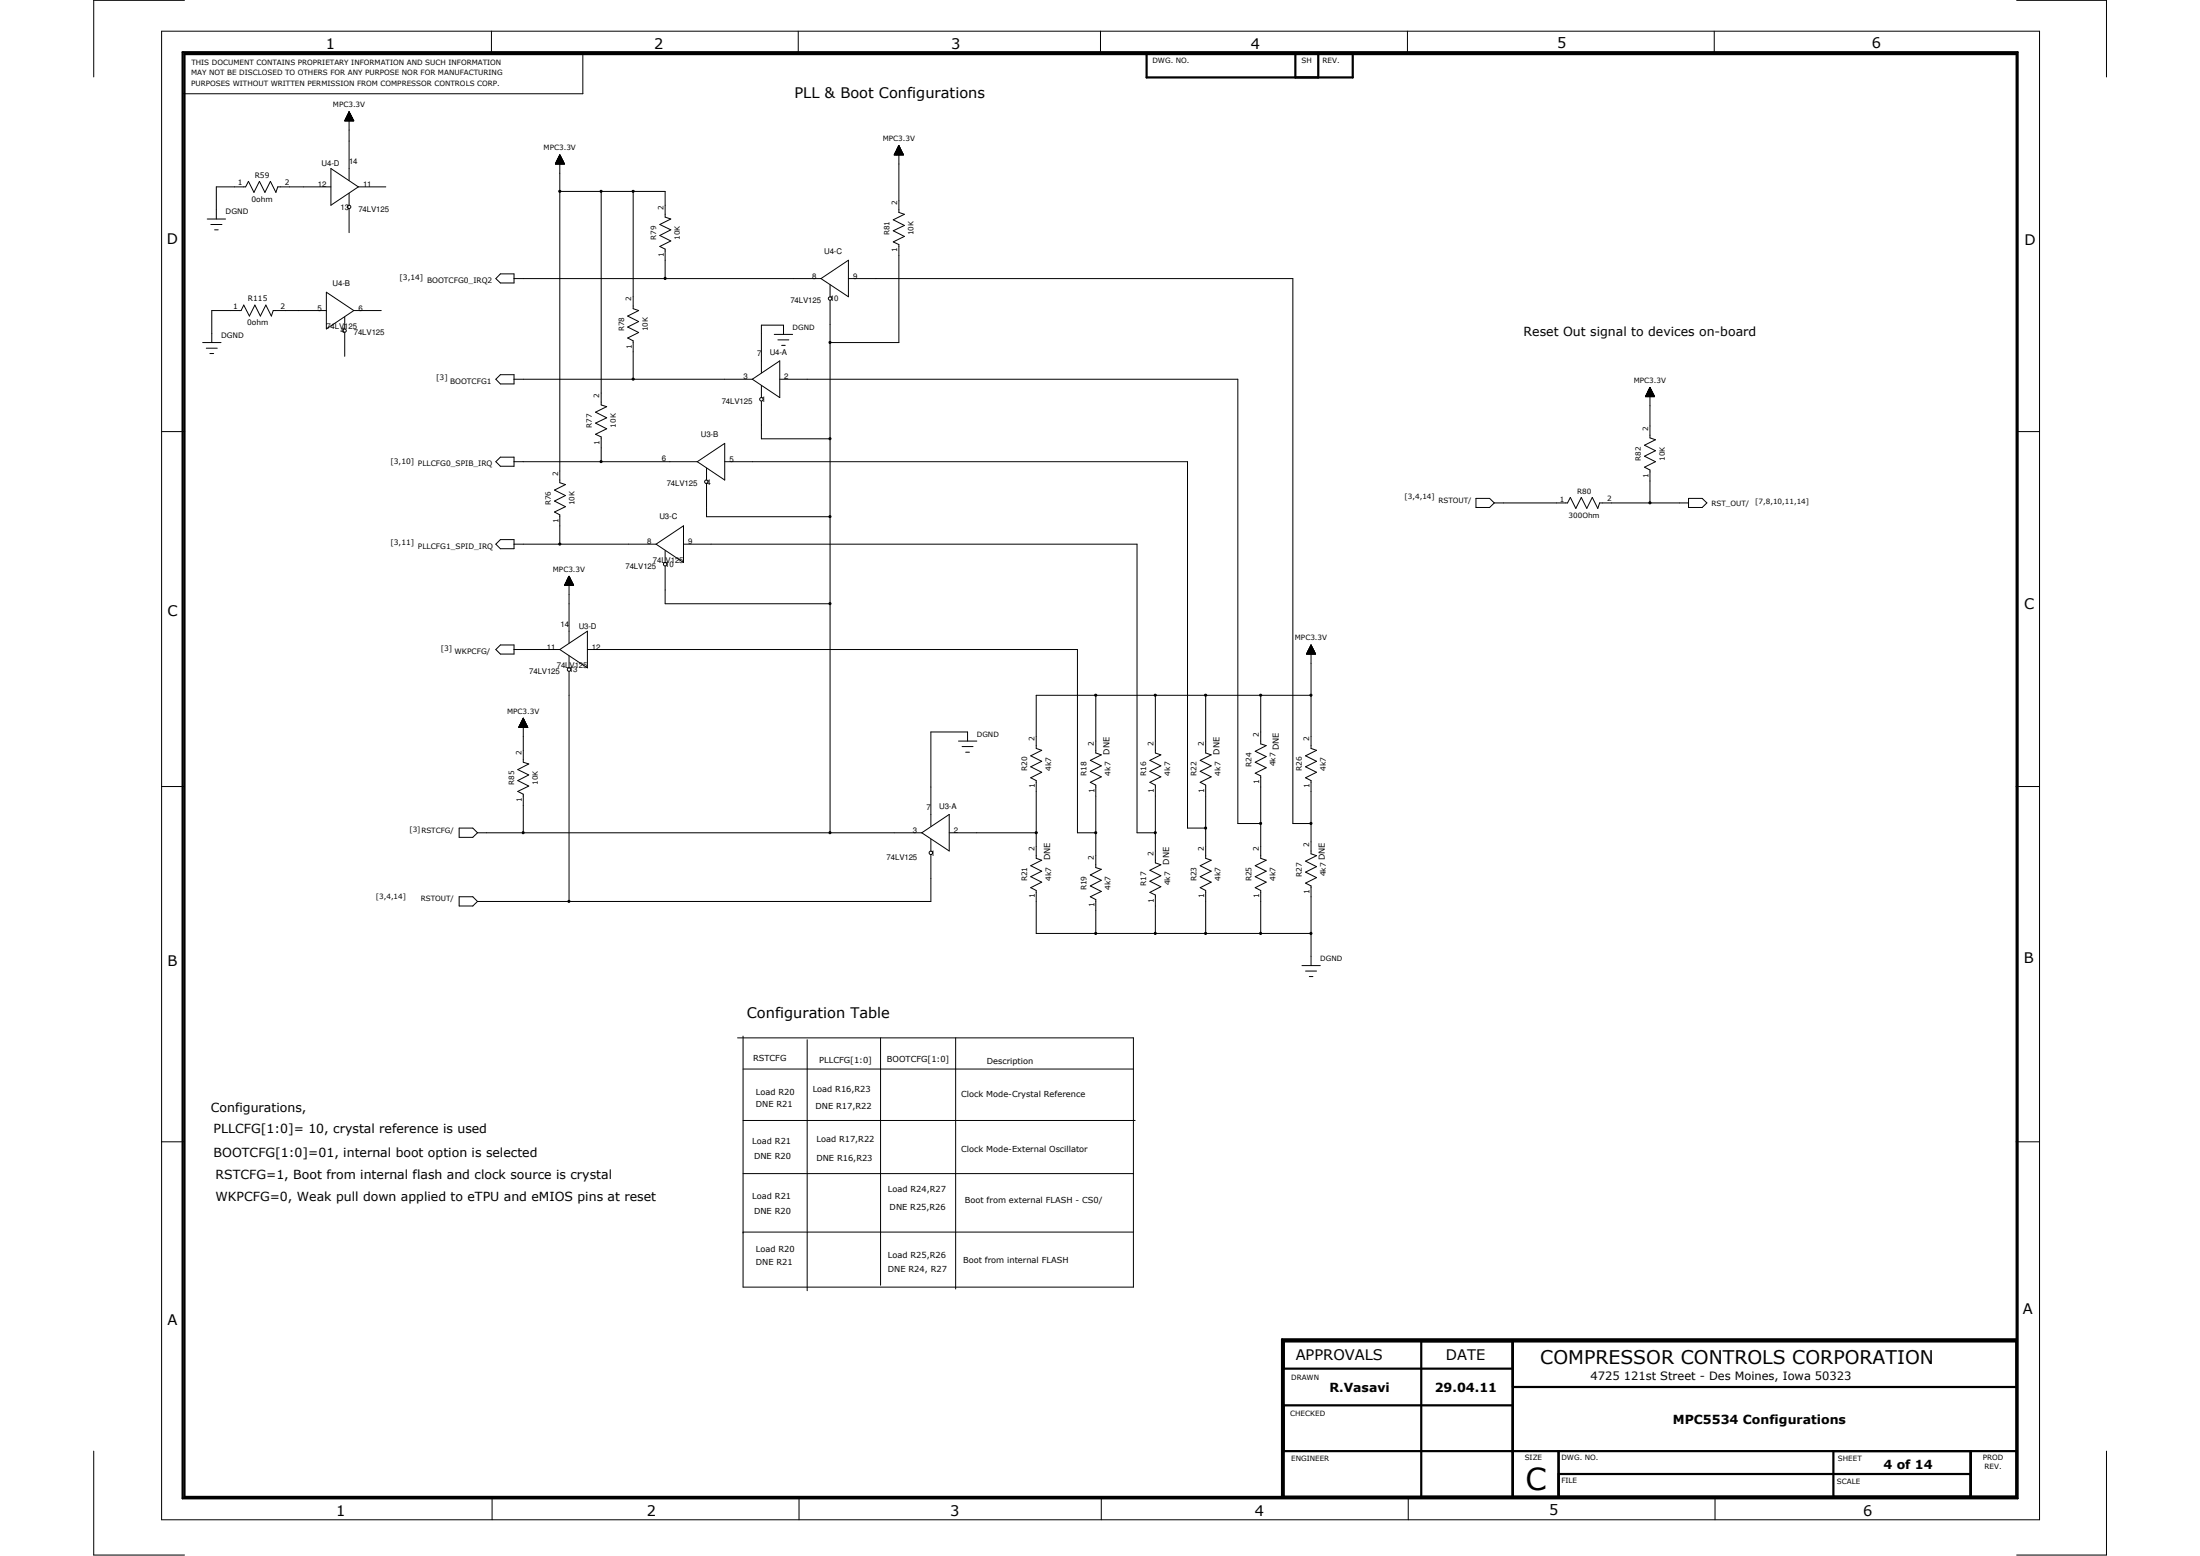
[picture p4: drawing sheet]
<svg xmlns="http://www.w3.org/2000/svg" width="594mm" height="420mm" viewBox="0 0 594 420" stroke-linecap="round" stroke-linejoin="round" font-family="sans-serif">
<g fill="none" stroke="#000" stroke-width=".27">
<path d="M43.6 8.4h507.1v402h-507.1zM49.8 .1h-24.5v20.7M132.7 8.4v6.2M164.4 14.6h-7v10.7h-108M215.6 8.4v6.2M297.2 8.4v6.2M380.1 8.4v6.2M462.9 8.4v6.2M544.6 .1h24.2v20.7M93.1 32.6h2.4M93.1 32.5v.1M93.2 32.5h2.2"/>
<path d="M93.2 32.4h2.2M93.3 32.2h2v.4M93.3 32.1v.5M93.3 32.1h1.9M93.4 32h1.8M93.4 31.9v.7M93.5 31.9h1.7v.7M93.5 31.8h1.6M93.5 31.7v.9M93.5 31.7h1.5M93.6 31.6h1.4v1M93.6 31.5v1.1"/>
<path d="M93.6 31.5h1.3M93.7 31.4h1.2v1.2M93.7 31.3v1.3M93.8 31.3h1.1M93.8 31.2h1v1.4M93.8 31.1v1.5M93.8 31.1h.9M93.9 31h.8M93.9 30.9v1.7M94 30.9h.7M94 30.8h.6M94.1 30.6h.4"/>
<path d="M94.1 30.5v2.1M94.1 30.5h.3M94.2 30.4h.2M94.2 30.3h.2M94.3 30.2h.1M94.3 30.2v18.5M94.3 30.2l-1.2 2.4M94.3 30.2l1.2 2.4M94.4 30.4v2.2M94.5 30.6v2M94.5 30.7h-.4l-.1 1.9M94.6 30.8v1.8"/>
<path d="M94.7 30.9v1.7M95.1 31.7v.9M95.3 32.3h-2l-.1 .3M95.4 32.3v.3M95.5 32.6h.1M242.4 39.9h.6v1.9M242.4 39.8v2M242.5 39.8h.5M242.5 39.7h.4v2.1M242.5 39.6v2.2M242.6 39.6h.3M242.6 39.5h.2v2.3"/>
<path d="M242.6 39.4v2.4M242.7 39.4h.1M242.7 39.3h.1M242.7 39.3v18.1l1.5 .5-3 1.5 3 1.5-3 1.4 3 1.5-3 1.5 1.5 .7v26.5h-18.6M242.7 39.3l1.3 2.5h-2.5zM56 59.1h4.9M89.4 45.5l7.4 5-7.4 4.9zM89.4 50.5h-14.4l-.5 1.4-1.5-2.9-1.5 2.9-1.4-2.9-1.5 2.9-1.5-2.9-.8 1.5h-7.9v8.6M94.3 52.2v3.2M94.3 56.4v6.4M96.8 50.5h7.4M150 44.2l2.4 .1"/>
<path d="M150 44.1v.2M150.1 44.1h2.2M150.1 44h2.2v.3M150.1 43.9v.4M150.1 43.9h2.1M150.2 44.3v-.5h2v.5M150.2 43.7h1.9M150.3 43.6h1.8M150.3 43.5v.8M150.4 43.5h1.7M150.4 43.4h1.6v.9M150.4 43.3v1"/>
<path d="M150.4 43.3h1.5M150.5 43.2h1.4v1.1M150.5 43.1v1.2M150.5 43.1h1.3M150.6 43h1.2v1.3M150.6 42.9v1.4M150.7 42.9h1.1M150.7 42.8h1v1.5M150.7 42.7v1.6M150.7 42.7h.9M150.8 42.6h.8v1.7M150.8 42.5v1.8"/>
<path d="M150.9 42.5h.6M150.9 42.4h.6v1.9M150.9 42.3v2M151 42.3h.4M151 42.2h.4v2.1M151.1 42h.2v2.3M151.1 41.9v2.4M151.1 41.9h.2M151.2 41.8h.1M151.2 51.7h28.4v6.9l1.5 .5-2.9 1.5 2.9 1.5-2.9 1.5 2.9 1.5-2.9 1.4 1.4 .8v7.9M151.2 41.8v88.5l1.5 .6-3 1.4 3 1.5-3 1.5 3 1.5-3 1.5 1.5 .7v7.9M151.2 41.8l-1.2 2.5"/>
<path d="M151.2 41.8l1.2 2.5h-2.4M151.3 42.1h-.3v2.2M162.3 51.7v57.6l1.5 .5-3 1.5 3 1.5-3 1.5 3 1.5-3 1.5 1.5 .7v6.7M171 51.7v31.7l1.5 .5-3 1.4 3 1.5-3 1.5 3 1.5-3 1.5 1.5 .7v10.4M241.5 41.7l2.4 .1M241.5 41.7v.1M241.6 41.6h2.3M241.6 41.5h2.2v.3M241.6 41.4v.4M241.7 41.4h2M241.7 41.3h2v.5M241.7 41.2v.6"/>
<path d="M241.8 41.2h1.9M241.8 41.1h1.8v.7M241.8 41.1v.7M241.9 41h1.7M241.9 40.9h1.6v.9M242.1 40.7h1.3v1.1M242.1 40.6h1.3M242.1 40.5h1.2v1.3M242.1 40.4v1.4M242.2 40.4h1M242.2 40.3h1v1.5M242.2 40.2v1.6"/>
<path d="M242.3 40.2h.9M242.3 40.1h.8v1.7M242.3 40v1.8M242.4 40h.7M243.5 40.8h-1.5l-.1 1M56.9 60.6h3M57.9 62.1h1M88.1 78.9l7.4 5-7.4 4.9zM135.1 74h3.7v2.4h-3.7l-1.2-1.2zM138.8 75.2h82.9M221.7 75.2l7.4-4.9v9.8zM224.1 76.9v3.2"/>
<path d="M229.1 75.2h120v147.2h4.9M54.7 92.5h5M55.7 94h3M56.7 95.5h1M88.1 83.9h-14.3l-.5 1.4-1.5-2.9-1.5 2.9-1.5-2.9-1.5 2.9-1.5-2.9-.7 1.5h-7.9v8.6M93.1 85.6v3.2M93.1 89.8v6.4M95.5 83.9h7.4M209.1 90.3h4.9M210.1 91.8h2.9M211.1 93.3h.9M211.6 90.3v-2.5h-6v12.9"/>
<path d="M224.1 81.1v143.8M43.7 116.5h6.2M135.1 101.2h3.7v2.5h-3.7l-1.2-1.3zM138.8 102.4h64.4M203.2 102.4l7.4-4.9v9.9zM205.6 104.1v3.3M205.6 108.4v10.1h18.5M210.6 102.4h123.7v120h6.1M444.3 107.1h2.5M444.4 107.1h2.4M444.4 106.9h2.3M444.5 106.8h2.2v.3"/>
<path d="M444.5 106.8v.3M444.5 106.7h2.1M444.6 107.1v-.5h2v.5M444.6 106.5h1.9M444.7 107.1v-.7h1.7v.7M444.7 106.3h1.7M444.8 107.1v-.9h1.6v.9M444.8 106.1h1.5M444.9 107.1v-1.1h1.4v1.1M444.9 105.9h1.3M445 105.8h1.1v1.3M445 105.7v1.4"/>
<path d="M445 105.7h1.1M445 105.6h1.1v1.5M445 105.5v1.6M445.1 105.5h.9M445.2 105.5h.7v1.6M445.2 105.3v1.8M445.2 105.3h.7M445.3 105.2h.5v1.9M445.3 105.1v2M445.3 105.1h.5M445.4 105h.4v2.1M445.4 104.9v2.2"/>
<path d="M445.4 104.9h.3M445.5 104.8h.2v2.3M445.5 104.6h.1M445.5 104.6v13.6l1.5 .5-2.9 1.5 2.9 1.5-2.9 1.5 2.9 1.5-2.9 1.5 1.4 .7v8.9M445.5 104.6l-1.2 2.5M445.5 104.6l1.3 2.5M445.6 104.7l-.1 2.4M544.5 116.5h6.2M133.9 124.7l1.2-1.3h3.7v2.5h-3.7zM138.8 124.7h49.5M188.3 124.7l7.4-5v9.9zM190.8 126.4v3.2"/>
<path d="M190.8 130.6v8.9h33.3M195.7 124.7h125v98.9h4.9M398.6 134.6h3.6l1.3 1.2-1.3 1.2h-3.6zM403.5 135.8h19.8l.7-1.5 1.5 3 1.5-3 1.5 3 1.5-3 1.5 3 .5-1.5h24M456 134.6h3.6l1.3 1.2-1.3 1.2h-3.6zM133.9 146.9l1.2-1.2h3.7v2.5h-3.7zM138.8 146.9h38.4M152.5 157.9l2.3 .2M152.5 157.9v.2M152.5 157.9h2.3M152.6 157.8h2.2v.3M152.6 157.7v.4"/>
<path d="M152.6 157.7h2.1M152.7 157.6h2v.5M152.8 157.4h1.8v.7M152.8 157.3v.8M152.8 157.3h1.7M152.9 158.1v-.9h1.6v.9M152.9 157.1h1.5M153 158.1v-1.1h1.3v1.1M153 156.9h1.3M153.1 156.8h1.2v1.3M153.1 156.7v1.4M153.1 156.7h1.1"/>
<path d="M153.2 156.6h1v1.5M153.3 156.4h.7v1.7M153.4 156.2h.6v1.9M153.5 156h.4v2.1M153.5 155.9v2.2M153.5 155.9h.3M153.6 155.8h.2v2.3M153.6 155.7v2.4M153.6 155.7h.1M153.7 155.6h.1M153.7 155.6v18.1M153.7 155.6l-1.3 2.5h2.5"/>
<path d="M153.7 155.6l1.2 2.5M153.9 156.1h-.5v2M154 156.3h-.7v1.8M154.1 156.5h-.9v1.6M154.6 157.5h-1.9v.6M177.2 146.9l7.4-4.9v9.9zM179.6 148.7v3.2M179.6 152.9v10.1h44.5M184.6 146.9h122.4v78h5M135.1 174.2h3.7v2.4h-3.7l-1.2-1.2zM138.8 175.4h12.4M151.2 175.4l7.4-5v9.9z"/>
<path d="M153.7 177.1v3.2M158.6 175.4h132.4v49.5h4.9M352.8 176.5v.1M352.9 176.5h2.3M353 176.4h2.1v.2M353.1 176.2h1.9M353.1 176h1.8M353.1 175.9v.7M353.2 175.9h1.7M353.2 175.8h1.6M353.2 175.7v.9M353.3 175.7h1.5"/>
<path d="M353.3 175.6h1.4M353.3 175.5v1.1M353.4 175.5h1.3M353.4 175.4h1.2M353.4 175.2v1.4M353.5 175.3h1.1M353.6 175.2h.9M353.6 175v1.6M353.6 175.1h.9M353.6 175h.9M353.7 174.8h.6v1.8M353.7 174.7v1.9"/>
<path d="M353.8 174.7h.5M353.9 174.6h.3M353.9 174.5v2.1M353.9 174.5h.3v2.1M353.9 174.4h.2M353.9 174.2v2.4M354 174.3l.1 2.3M354 174.2h.1M354 174.2v27.9l1.5 .5-3 1.5 3 1.5-3 1.5 3 1.4-3 1.5 1.5 .8v19.7l1.5 .6-3 1.4 3 1.5-3 1.5 3 1.5-3 1.5 1.5 .7v21.5M354 174.2l-1.2 2.4h2.5M354 174.2l1.3 2.4M354.4 174.9h-.7l-.1 1.7"/>
<path d="M354.5 174.9v1.7M354.5 175.1v1.5M354.6 175.3v1.3M354.7 175.6v1M354.8 175.7v.9M354.9 175.9v.7M355 176.1h-1.9v.5M355 176.1v.5M355.1 176.3h-2.1v.3M355.2 176.5v.1M140.1 196.4h2.4M140.2 196.2h2.2"/>
<path d="M140.3 196h2M140.4 195.7h1.8M140.4 195.7v.7M140.5 195.7h1.6M140.5 195.6h1.6M140.5 195.5v.9M140.6 195.5h1.4M140.6 195.4h1.4M140.6 195.3v1.1M140.7 195.3h1.2M140.7 195.2h1.2M140.7 195v1.4"/>
<path d="M140.8 195.1h1.1M140.8 195h1M140.9 194.8h.8v1.6M140.9 194.6v1.8M141 194.7h.6M141 194.6h.6M141 194.4v2M141 194.5h.6v1.9M141.1 194.4h.4M141.1 194.2v2.2M141.1 194.3h.4M141.2 194.2h.2v2.2"/>
<path d="M141.2 194v2.4M141.3 194.1h.1M141.3 194h.1M141.3 193.9v11.9l1.5 .5-3 1.5 3 1.5-3 1.5 3 1.5-3 1.4 1.5 .8v10.4M141.3 193.9l-1.2 2.5h2.4M141.3 193.9l1.2 2.5M141.5 194.4v2M141.7 194.9h-.9v1.5M141.8 194.9v1.5M141.9 195.1v1.3M142 195.3v1.1M142.1 195.5v.9"/>
<path d="M142.2 195.7v.7M142.2 195.9h-1.8l-.1 .5M142.3 195.9v.5M142.4 196h-2.2v.4M142.4 196.1v.3M142.4 196.3h-2.2l-.1 .1M142.5 196.3v.1M153.7 181.3v62.1M295.9 187.7v15.6l1.5 .5-3 1.5 3 1.5-3 1.5 3 1.5-3 1.4 1.5 .8v22.3l1.5 .4-3 1.6 3 1.4-3 1.5 3 1.5-3 1.4 1.5 .8v9.2M312 187.7v15.6l1.5 .5-3 1.5 3 1.5-3 1.5 3 1.5-3 1.4 1.5 .8v21l1.5 .5-3 1.5 3 1.5-3 1.5 3 1.4-3 1.6 1.5 .7v10.4M325.6 187.7v15.6l1.5 .5-3 1.5 3 1.5-3 1.5 3 1.5-3 1.4 1.5 .8v19.8l1.5 .5-3 1.5 3 1.4-3 1.5 3 1.5-3 1.5 1.5 .8v11.6M340.4 187.7v13.2l1.5 .4-2.9 1.6 2.9 1.4-2.9 1.5 2.9 1.5-2.9 1.5 1.4 .7v22.3l1.5 .5-2.9 1.5 2.9 1.4-2.9 1.5 2.9 1.5-2.9 1.5 1.4 .8v11.6"/>
<path d="M354 187.7h-74.2v14.4l1.5 .5-3 1.5 3 1.5-3 1.5 3 1.4-3 1.5 1.5 .8v21l1.5 .5-3 1.5 3 1.4-3 1.5 3 1.5-3 1.5 1.5 .8v11.6h74.2M43.6 212.4h6.2M258.8 200.1h5M259.8 201.6h3M260.8 203.1h1M261.3 200.1v-2.4h-9.9v25.4M544.4 212.4h6.3M124 223.6h3.7l1.2 1.3-1.2 1.2h-3.7zM128.9 224.9h120M248.9 224.9l7.4-5v9.9zM251.4 226.6v3.2M251.4 230.8v12.6h-122.5"/>
<path d="M256.3 224.9h23.5M124 242.1h3.7l1.2 1.3-1.2 1.2h-3.7zM200.7 279.8v67.8h105.4v-67.4h-106.9M351.6 260.7h4.9M352.5 262.2h3M353.6 263.7h.9M200.7 288.7h105.4M218 280.8v67.7M237.8 280.2v66.8M258.1 280.2v67.9M43.6 308.3h6.2M200.7 302.6h105.8"/>
<path d="M200.7 316.9h105.4M544.4 308.3h6.3M200.7 332.7h.1M200.7 332.7h105.4M25.3 391.8v28.1h24.5M568.8 391.8v28.1h-24.2M132.9 404.2v6.2M215.8 404.2v6.2M297.4 404.2v6.2M380.3 404.2v6.2M463.1 404.2v6.2"/>
<circle cx="94.3" cy="55.9" r=".47"/>
<circle cx="151.2" cy="51.7" r=".29"/>
<circle cx="162.3" cy="51.7" r=".29"/>
<circle cx="171" cy="51.7" r=".29"/>
<circle cx="179.6" cy="75.2" r=".3"/>
<circle cx="93" cy="89.3" r=".47"/>
<circle cx="224.1" cy="92.5" r=".29"/>
<circle cx="224.2" cy="80.6" r=".46"/>
<circle cx="171" cy="102.4" r=".29"/>
<circle cx="205.6" cy="107.8" r=".47"/>
<circle cx="224.1" cy="118.5" r=".29"/>
<circle cx="162.3" cy="124.6" r=".29"/>
<circle cx="190.7" cy="130.1" r=".47"/>
<circle cx="224.1" cy="139.5" r=".29"/>
<circle cx="445.6" cy="135.8" r=".29"/>
<circle cx="151.2" cy="146.9" r=".29"/>
<circle cx="179.6" cy="152.4" r=".47"/>
<circle cx="224.1" cy="163" r=".29"/>
<circle cx="153.7" cy="180.8" r=".47"/>
<circle cx="295.9" cy="187.7" r=".29"/>
<circle cx="312" cy="187.7" r=".29"/>
<circle cx="325.5" cy="187.7" r=".29"/>
<circle cx="340.4" cy="187.7" r=".29"/>
<circle cx="354" cy="187.7" r=".29"/>
<circle cx="141.3" cy="224.8" r=".29"/>
<circle cx="224.1" cy="224.8" r=".29"/>
<circle cx="251.4" cy="230.3" r=".47"/>
<circle cx="279.8" cy="224.8" r=".29"/>
<circle cx="295.9" cy="224.8" r=".29"/>
<circle cx="312" cy="224.8" r=".29"/>
<circle cx="325.5" cy="223.6" r=".29"/>
<circle cx="340.4" cy="222.4" r=".29"/>
<circle cx="354" cy="222.4" r=".29"/>
<circle cx="153.6" cy="243.4" r=".29"/>
<circle cx="295.9" cy="252" r=".29"/>
<circle cx="312" cy="252" r=".29"/>
<circle cx="325.5" cy="252" r=".29"/>
<circle cx="340.4" cy="252" r=".29"/>
<circle cx="354" cy="252" r=".29"/>
</g>
<g fill="none" stroke="#000" stroke-width=".59">
<path d="M49.3 14.1h495.5v390.5h-495.5zM49.8 14.6h494.8v389.6h-494.8zM309.6 14.4h55.7v6.5h-55.7zM349.8 14.4v6.5M356 14.4v6.5M346.7 369.6h61.8M346.7 379.5h61.8M383.8 362.2v42M408.5 362.2v42M408.5 374.5h136.1M544.6 362.2h-197.9v42M544.6 361.7h-198.4v42.5"/>
<path d="M346.7 391.8h197.9M420.9 391.8v12.4M420.9 398h111.3M495.1 391.8v12.4M532.2 391.8v12.4"/>
</g>
<g fill="#000">
<circle cx="151.2" cy="51.7" r=".29"/>
<circle cx="162.3" cy="51.7" r=".29"/>
<circle cx="171" cy="51.7" r=".29"/>
<circle cx="179.6" cy="75.2" r=".3"/>
<circle cx="224.1" cy="92.5" r=".29"/>
<circle cx="171" cy="102.4" r=".29"/>
<circle cx="224.1" cy="118.5" r=".29"/>
<circle cx="162.3" cy="124.6" r=".29"/>
<circle cx="224.1" cy="139.5" r=".29"/>
<circle cx="445.6" cy="135.8" r=".29"/>
<circle cx="151.2" cy="146.9" r=".29"/>
<circle cx="224.1" cy="163" r=".29"/>
<circle cx="295.9" cy="187.7" r=".29"/>
<circle cx="312" cy="187.7" r=".29"/>
<circle cx="325.5" cy="187.7" r=".29"/>
<circle cx="340.4" cy="187.7" r=".29"/>
<circle cx="354" cy="187.7" r=".29"/>
<circle cx="141.3" cy="224.8" r=".29"/>
<circle cx="224.1" cy="224.8" r=".29"/>
<circle cx="279.8" cy="224.8" r=".29"/>
<circle cx="295.9" cy="224.8" r=".29"/>
<circle cx="312" cy="224.8" r=".29"/>
<circle cx="325.5" cy="223.6" r=".29"/>
<circle cx="340.4" cy="222.4" r=".29"/>
<circle cx="354" cy="222.4" r=".29"/>
<circle cx="153.6" cy="243.4" r=".29"/>
<circle cx="295.9" cy="252" r=".29"/>
<circle cx="312" cy="252" r=".29"/>
<circle cx="325.5" cy="252" r=".29"/>
<circle cx="340.4" cy="252" r=".29"/>
<circle cx="354" cy="252" r=".29"/>
</g>
<text font-size="8.2" x="412" y="402.4">C</text>
<text font-size="5.1" x="415.9" y="368.4">COMPRESSOR CONTROLS CORPORATION</text>
<g font-size="3.9">
<text x="88" y="13.1">1</text>
<text x="176.7" y="13.1">2</text>
<text x="256.8" y="13.1">3</text>
<text x="337.8" y="13.1">4</text>
<text x="420.5" y="12.9">5</text>
<text x="505.5" y="12.9">6</text>
<text x="214.5" y="26.5">PLL &amp; Boot Configurations</text>
<text x="45.1" y="65.8">D</text>
<text x="546.6" y="66.1">D</text>
<text x="45.2" y="166.4">C</text>
<text x="546.6" y="164.5">C</text>
<text x="45.2" y="260.8">B</text>
<text x="546.5" y="259.9">B</text>
<text x="201.7" y="274.8">Configuration Table</text>
<text x="45.2" y="357.7">A</text>
<text x="546.3" y="354.8">A</text>
<text x="349.9" y="367.3">APPROVALS</text>
<text x="390.4" y="367.1">DATE</text>
<text x="90.8" y="409.4">1</text>
<text x="174.7" y="409.4">2</text>
<text x="256.6" y="409.4">3</text>
<text x="338.8" y="409.2">4</text>
<text x="418.4" y="409.2">5</text>
<text x="503.1" y="409.4">6</text>
</g>
<g font-size="3.4">
<text x="411.4" y="90.8">Reset Out signal to devices on-board</text>
<text x="56.9" y="300.3">Configurations,</text>
<text x="57.7" y="306">PLLCFG[1:0]= 10, crystal reference is used</text>
<text x="57.7" y="312.4">BOOTCFG[1:0]=01, internal boot option is selected</text>
<text x="58.2" y="318.3">RSTCFG=1, Boot from internal flash and clock source is crystal</text>
<text x="58.2" y="324.3">WKPCFG=0, Weak pull down applied to eTPU and eMIOS pins at reset</text>
<text x="359" y="375.8">R.Vasavi</text>
<text x="387.4" y="375.8">29.04.11</text>
<text x="451.7" y="384.4">MPC5534 Configurations</text>
<text x="508.6" y="396.8">4 of 14</text>
</g>
<text font-size="3.1" x="429.5" y="372.7">4725 121st Street - Des Moines, Iowa 50323</text>
<g font-size="2.2">
<text x="299.6" y="203.8" transform="rotate(-90 299.6 203.8)">DNE</text>
<text x="329.3" y="203.8" transform="rotate(-90 329.3 203.8)">DNE</text>
<text x="345.3" y="202.6" transform="rotate(-90 345.3 202.6)">DNE</text>
<text x="283.5" y="232.3" transform="rotate(-90 283.5 232.3)">DNE</text>
<text x="315.7" y="233.5" transform="rotate(-90 315.7 233.5)">DNE</text>
<text x="203.4" y="286.5">RSTCFG</text>
<text x="221.2" y="286.9">PLLCFG[1:0]</text>
<text x="239.5" y="286.7">BOOTCFG[1:0]</text>
<text x="266.5" y="287.2">Description</text>
<text x="204.1" y="295.6">Load R20</text>
<text x="204.1" y="299">DNE R21</text>
<text x="219.4" y="294.9">Load R16,R23</text>
<text x="220.2" y="299.6">DNE R17,R22</text>
<text x="259.5" y="296.1">Clock Mode-Crystal Reference</text>
<text x="203.2" y="308.9">Load R21</text>
<text x="220.5" y="308.4">Load R17,R22</text>
<text x="259.5" y="310.9">Clock Mode-External Oscillator</text>
<text x="203.6" y="312.9">DNE R20</text>
<text x="220.5" y="313.4">DNE R16,R23</text>
<text x="203.2" y="323.8">Load R21</text>
<text x="239.8" y="321.8">Load R24,R27</text>
<text x="203.6" y="327.7">DNE R20</text>
<text x="240.2" y="326.8">DNE R25,R26</text>
<text x="260.5" y="324.8">Boot from external FLASH - CS0/</text>
<text x="204.1" y="338.2">Load R20</text>
<text x="204.1" y="341.6">DNE R21</text>
<text x="239.8" y="339.6">Load R25,R26</text>
<text x="260" y="341.1">Boot from internal FLASH</text>
<text x="239.8" y="343.6">DNE R24, R27</text>
</g>
<g font-size="2.1">
<text x="86.9" y="44.8">U4-D</text>
<text x="94.3" y="44.3">14</text>
<text x="85.8" y="50.5">12</text>
<text x="98" y="50.5">11</text>
<text x="92" y="56.6">13</text>
<text x="96.8" y="57.1">74LV125</text>
<text x="222.6" y="68.5">U4-C</text>
<text x="89.8" y="77.2">U4-B</text>
<text x="219.3" y="75.2">8</text>
<text x="230.4" y="75.2">9</text>
<text x="85.7" y="83.9">5</text>
<text x="96.8" y="83.9">6</text>
<text x="213.4" y="81.9">74LV125</text>
<text x="224.1" y="81.4">10</text>
<text x="88.1" y="88.8">74LV125</text>
<text x="91.9" y="90">4</text>
<text x="95.5" y="90.5">74LV125</text>
<text x="207.8" y="96">U4-A</text>
<text x="204.5" y="96.2">7</text>
<text x="200.8" y="102.4">3</text>
<text x="211.8" y="102.4">2</text>
<text x="194.9" y="109.1">74LV125</text>
<text x="205.6" y="108.6">1</text>
<text x="189.3" y="118">U3-B</text>
<text x="178.7" y="124.4">6</text>
<text x="197" y="124.7">5</text>
<text x="180" y="131.4">74LV125</text>
<text x="190.8" y="130.9">4</text>
<text x="178.1" y="140.3">U3-C</text>
<text x="174.8" y="146.9">8</text>
<text x="185.8" y="146.9">9</text>
<text x="168.9" y="153.6">74LV125</text>
<text x="176.3" y="151.9">74LV125</text>
<text x="179.6" y="153.1">10</text>
<text x="151.4" y="169.2">14</text>
<text x="156.3" y="169.7">U3-D</text>
<text x="147.7" y="175.4">11</text>
<text x="159.8" y="175.4">12</text>
<text x="142.9" y="182.1">74LV125</text>
<text x="150.4" y="180.3">74LV125</text>
<text x="153.7" y="181.6">13</text>
<text x="250.2" y="218.7">7</text>
<text x="253.6" y="218.4">U3-A</text>
<text x="246.5" y="224.9">3</text>
<text x="257.5" y="224.9">2</text>
<text x="239.4" y="232.3">74LV125</text>
<text x="251.4" y="231.1">1</text>
</g>
<g font-size="2">
<text x="51.7" y="17.6">THIS DOCUMENT CONTAINS PROPRIETARY INFORMATION AND SUCH INFORMATION</text>
<text x="311.2" y="16.9">DWG. NO.</text>
<text x="351.4" y="17">SH</text>
<text x="357.2" y="17">REV.</text>
<text x="51.6" y="20.3">MAY NOT BE DISCLOSED TO OTHERS FOR ANY PURPOSE NOR FOR MANUFACTURING</text>
<text x="51.6" y="23.3">PURPOSES WITHOUT WRITTEN PERMISSION FROM COMPRESSOR CONTROLS CORP.</text>
<text x="89.9" y="28.9">MPC3.3V</text>
<text x="146.8" y="40.6">MPC3.3V</text>
<text x="238.4" y="38.1">MPC3.3V</text>
<text x="68.8" y="48">R59</text>
<text x="64.2" y="50.1">1</text>
<text x="77" y="50">2</text>
<text x="60.9" y="57.9">DGND</text>
<text x="67.9" y="54.4">0ohm</text>
<text x="179.1" y="56.6" transform="rotate(-90 179.1 56.6)">2</text>
<text x="242.2" y="55.4" transform="rotate(-90 242.2 55.4)">2</text>
<text x="177.2" y="64.7" transform="rotate(-90 177.2 64.7)">R79</text>
<text x="183.6" y="64.7" transform="rotate(-90 183.6 64.7)">10K</text>
<text x="240.2" y="63.5" transform="rotate(-90 240.2 63.5)">R81</text>
<text x="246.7" y="63.5" transform="rotate(-90 246.7 63.5)">10K</text>
<text x="179.2" y="69.4" transform="rotate(-90 179.2 69.4)">1</text>
<text x="242.3" y="68.2" transform="rotate(-90 242.3 68.2)">1</text>
<text x="107.9" y="75.5">[3,14]</text>
<text x="115.3" y="76.4">BOOTCFG0_IRQ2</text>
<text x="63" y="83.5">1</text>
<text x="67" y="81.4">R115</text>
<text x="75.7" y="83.4">2</text>
<text x="170.5" y="81.4" transform="rotate(-90 170.5 81.4)">2</text>
<text x="66.7" y="87.8">0ohm</text>
<text x="168.5" y="89.5" transform="rotate(-90 168.5 89.5)">R78</text>
<text x="175" y="89.5" transform="rotate(-90 175 89.5)">10K</text>
<text x="214" y="89.1">DGND</text>
<text x="59.7" y="91.3">DGND</text>
<text x="170.6" y="94.1" transform="rotate(-90 170.6 94.1)">1</text>
<text x="117.8" y="102.7">[3]</text>
<text x="121.5" y="103.7">BOOTCFG1</text>
<text x="161.8" y="107.4" transform="rotate(-90 161.8 107.4)">2</text>
<text x="441.2" y="103.4">MPC3.3V</text>
<text x="159.8" y="115.4" transform="rotate(-90 159.8 115.4)">R77</text>
<text x="166.3" y="115.4" transform="rotate(-90 166.3 115.4)">10K</text>
<text x="445" y="116.2" transform="rotate(-90 445 116.2)">2</text>
<text x="105.4" y="125.2">[3,10]</text>
<text x="112.9" y="125.9">PLLCFG0_SPIB_IRQ</text>
<text x="161.9" y="120.1" transform="rotate(-90 161.9 120.1)">1</text>
<text x="443.1" y="124.4" transform="rotate(-90 443.1 124.4)">R82</text>
<text x="449.5" y="124.4" transform="rotate(-90 449.5 124.4)">10K</text>
<text x="150.7" y="128.4" transform="rotate(-90 150.7 128.4)">2</text>
<text x="445.2" y="129" transform="rotate(-90 445.2 129)">1</text>
<text x="148.7" y="136.5" transform="rotate(-90 148.7 136.5)">R76</text>
<text x="155.1" y="136.5" transform="rotate(-90 155.1 136.5)">10K</text>
<text x="379.3" y="134.8">[3,4,14]</text>
<text x="388.4" y="135.8">RSTOUT/</text>
<text x="421.2" y="135.4">1</text>
<text x="425.9" y="133.3">R80</text>
<text x="434" y="135.3">2</text>
<text x="462.1" y="136.6">RST_OUT/</text>
<text x="474" y="136.1">[7,8,10,11,14]</text>
<text x="150.8" y="141.1" transform="rotate(-90 150.8 141.1)">1</text>
<text x="423.6" y="139.7">300Ohm</text>
<text x="105.4" y="147.2">[3,11]</text>
<text x="112.9" y="148.2">PLLCFG1_SPID_IRQ</text>
<text x="149.3" y="154.3">MPC3.3V</text>
<text x="349.7" y="172.9">MPC3.3V</text>
<text x="119" y="175.7">[3]</text>
<text x="122.7" y="176.6">WKPCFG/</text>
<text x="136.9" y="192.7">MPC3.3V</text>
<text x="140.8" y="203.8" transform="rotate(-90 140.8 203.8)">2</text>
<text x="263.8" y="198.9">DGND</text>
<text x="279.3" y="200.2" transform="rotate(-90 279.3 200.2)">2</text>
<text x="295.4" y="201.4" transform="rotate(-90 295.4 201.4)">2</text>
<text x="311.5" y="201.4" transform="rotate(-90 311.5 201.4)">2</text>
<text x="325.1" y="201.4" transform="rotate(-90 325.1 201.4)">2</text>
<text x="339.9" y="198.9" transform="rotate(-90 339.9 198.9)">2</text>
<text x="353.6" y="200.2" transform="rotate(-90 353.6 200.2)">2</text>
<text x="277.4" y="208.3" transform="rotate(-90 277.4 208.3)">R20</text>
<text x="283.8" y="208.2" transform="rotate(-90 283.8 208.2)">4k7</text>
<text x="293.4" y="209.5" transform="rotate(-90 293.4 209.5)">R18</text>
<text x="299.9" y="209.4" transform="rotate(-90 299.9 209.4)">4k7</text>
<text x="309.5" y="209.5" transform="rotate(-90 309.5 209.5)">R16</text>
<text x="316" y="209.4" transform="rotate(-90 316 209.4)">4k7</text>
<text x="323.1" y="209.5" transform="rotate(-90 323.1 209.5)">R22</text>
<text x="329.6" y="209.4" transform="rotate(-90 329.6 209.4)">4k7</text>
<text x="337.9" y="207.1" transform="rotate(-90 337.9 207.1)">R24</text>
<text x="344.4" y="206.9" transform="rotate(-90 344.4 206.9)">4k7</text>
<text x="351.6" y="208.3" transform="rotate(-90 351.6 208.3)">R26</text>
<text x="358" y="208.2" transform="rotate(-90 358 208.2)">4k7</text>
<text x="138.8" y="211.9" transform="rotate(-90 138.8 211.9)">R85</text>
<text x="145.2" y="211.9" transform="rotate(-90 145.2 211.9)">10K</text>
<text x="279.4" y="212.9" transform="rotate(-90 279.4 212.9)">1</text>
<text x="295.5" y="214.1" transform="rotate(-90 295.5 214.1)">1</text>
<text x="311.6" y="214.1" transform="rotate(-90 311.6 214.1)">1</text>
<text x="325.2" y="214.1" transform="rotate(-90 325.2 214.1)">1</text>
<text x="340" y="211.7" transform="rotate(-90 340 211.7)">1</text>
<text x="353.6" y="212.9" transform="rotate(-90 353.6 212.9)">1</text>
<text x="140.9" y="216.6" transform="rotate(-90 140.9 216.6)">1</text>
<text x="110.6" y="224.6">[3]RSTCFG/</text>
<text x="279.3" y="229.8" transform="rotate(-90 279.3 229.8)">2</text>
<text x="295.4" y="232.3" transform="rotate(-90 295.4 232.3)">2</text>
<text x="311.5" y="231.1" transform="rotate(-90 311.5 231.1)">2</text>
<text x="325.1" y="229.8" transform="rotate(-90 325.1 229.8)">2</text>
<text x="339.9" y="229.8" transform="rotate(-90 339.9 229.8)">2</text>
<text x="353.6" y="228.6" transform="rotate(-90 353.6 228.6)">2</text>
<text x="277.4" y="238" transform="rotate(-90 277.4 238)">R21</text>
<text x="283.8" y="237.9" transform="rotate(-90 283.8 237.9)">4k7</text>
<text x="309.5" y="239.2" transform="rotate(-90 309.5 239.2)">R17</text>
<text x="316" y="239.1" transform="rotate(-90 316 239.1)">4k7</text>
<text x="323.1" y="238" transform="rotate(-90 323.1 238)">R23</text>
<text x="329.6" y="237.9" transform="rotate(-90 329.6 237.9)">4k7</text>
<text x="337.9" y="238" transform="rotate(-90 337.9 238)">R25</text>
<text x="344.4" y="237.9" transform="rotate(-90 344.4 237.9)">4k7</text>
<text x="351.6" y="236.7" transform="rotate(-90 351.6 236.7)">R27</text>
<text x="358" y="236.6" transform="rotate(-90 358 236.6)">4k7 DNE</text>
<text x="101.5" y="242.7">[3,4,14]</text>
<text x="113.6" y="243.4">RSTOUT/</text>
<text x="279.4" y="242.6" transform="rotate(-90 279.4 242.6)">1</text>
<text x="293.4" y="240.5" transform="rotate(-90 293.4 240.5)">R19</text>
<text x="295.5" y="245" transform="rotate(-90 295.5 245)">1</text>
<text x="299.9" y="240.3" transform="rotate(-90 299.9 240.3)">4k7</text>
<text x="311.6" y="243.8" transform="rotate(-90 311.6 243.8)">1</text>
<text x="325.2" y="242.6" transform="rotate(-90 325.2 242.6)">1</text>
<text x="340" y="242.6" transform="rotate(-90 340 242.6)">1</text>
<text x="353.6" y="241.3" transform="rotate(-90 353.6 241.3)">1</text>
<text x="356.5" y="259.5">DGND</text>
<text x="348.7" y="372.5">DRAWN</text>
<text x="348.4" y="382.4">CHECKED</text>
<text x="348.7" y="394.5">ENGINEER</text>
<text x="411.7" y="394.3">SIZE</text>
<text x="421.6" y="394.3">DWG. NO.</text>
<text x="496.3" y="394.5">SHEET</text>
<text x="535.4" y="394.3">PROD</text>
<text x="421.6" y="400.5">FILE</text>
<text x="496.1" y="400.7">SCALE</text>
<text x="535.9" y="396.8">REV.</text>
</g>
</svg>
